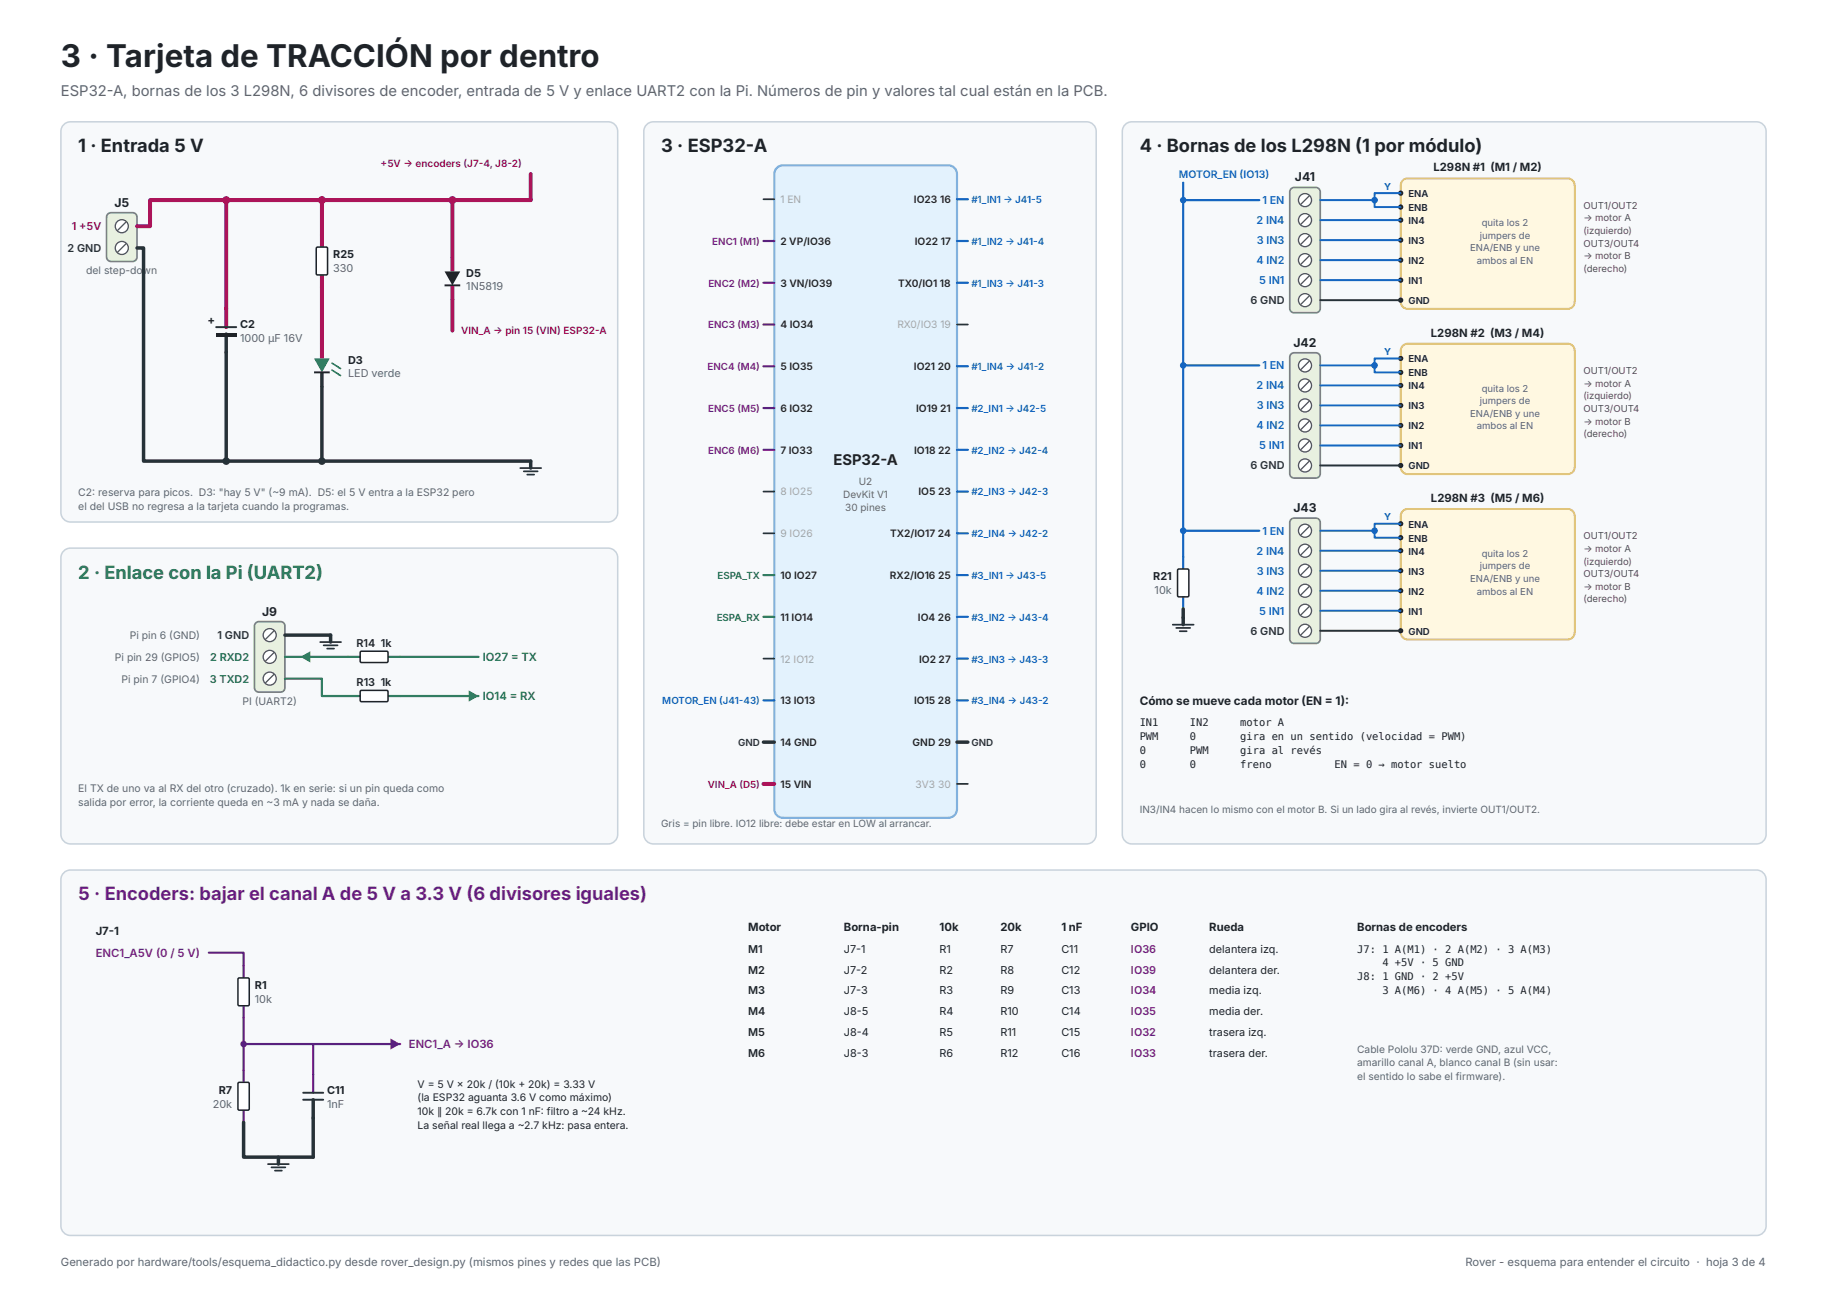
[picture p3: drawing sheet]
<svg xmlns="http://www.w3.org/2000/svg" width="420mm" height="297mm" viewBox="0 0 420 297" stroke-linecap="round" stroke-linejoin="round" font-family="sans-serif">
<path d="M14.6 28.6l1-.5 .6-.1h123.6a2.2 2.2 0 0 1 2.2 2.2v87.6a2.2 2.2 0 0 1-2.2 2.2h-123.6a2.2 2.2 0 0 1-2.2-2.2v-87.6l.1-.6z" fill="#f7f9fb" stroke="#c9d3dc" stroke-width=".35"/>
<path d="M24.8 49.2l.7-.3h5a1 1 0 0 1 1 1v9.2a1 1 0 0 1-1 1h-5a1 1 0 0 1-1-1v-9.2z" fill="#e8f0e0" stroke="#7e9f6a" stroke-width=".4"/>
<circle cx="28" cy="52" r="1.5" fill="#fff" stroke="#555" stroke-width=".3"/>
<path d="M27 53l2-2z" fill="#000" stroke="#555" stroke-width=".3"/>
<circle cx="28" cy="57" r="1.5" fill="#fff" stroke="#555" stroke-width=".3"/>
<path d="M29 56l-2 2z" fill="#000" stroke="#555" stroke-width=".3"/>
<path d="M122 46h-87.5v6h-3M52 71v4.2" fill="none" stroke="#ad1457" stroke-width=".9"/>
<path d="M31.5 57h1.5v49h89M52 76.8v4.2" fill="none" stroke="#263238" stroke-width=".8"/>
<path d="M49.7 75.2h4.6" fill="none" stroke="#263238" stroke-width=".45"/>
<path d="M49.7 76.5h4.6v.7h-4.6z" fill="#1f2328"/>
<path d="M52 46v25" fill="none" stroke="#ad1457" stroke-width=".9"/>
<path d="M52 81v25" fill="none" stroke="#263238" stroke-width=".8"/>
<circle cx="52" cy="46" r=".91" fill="#ad1457"/>
<circle cx="52" cy="106" r=".87" fill="#263238"/>
<path d="M74 54v2.8M74 63.2v2.8" fill="none" stroke="#ad1457" stroke-width=".9"/>
<path d="M72.7 56.9l.3-.1h2l.3 .1v6l-.1 .3h-2.2l-.3-.1z" fill="#fff" stroke="#1f2328" stroke-width=".35"/>
<path d="M74 46v8" fill="none" stroke="#ad1457" stroke-width=".9"/>
<circle cx="74" cy="46" r=".91" fill="#ad1457"/>
<path d="M74 79v3.4" fill="none" stroke="#ad1457" stroke-width=".9" stroke-linecap="butt"/>
<path d="M74 85.6v3.4" fill="none" stroke="#263238" stroke-width=".8" stroke-linecap="butt"/>
<path d="M72.2 82.4h3.6l-1.8 3.2z" fill="#2e7d32"/>
<path d="M72.2 85.6h3.6" fill="none" stroke="#1f2328" stroke-width=".45"/>
<path d="M76.2 83.4l2.2 1.4z" fill="#000" stroke="#2e7d32" stroke-width=".35"/>
<path d="M77.5 84l.9 .8h-.5z" fill="#2e7d32"/>
<path d="M76.2 85l2.2 1.4z" fill="#000" stroke="#2e7d32" stroke-width=".35"/>
<path d="M77.5 85.6l.9 .8h-.5z" fill="#2e7d32"/>
<path d="M74 66v13" fill="none" stroke="#ad1457" stroke-width=".9"/>
<path d="M74 89v17" fill="none" stroke="#263238" stroke-width=".8"/>
<circle cx="74" cy="106" r=".87" fill="#263238"/>
<path d="M104 59v3.4M104 65.6v3.4" fill="none" stroke="#ad1457" stroke-width=".9" stroke-linecap="butt"/>
<path d="M102.2 62.4h3.6l-1.8 3.2z" fill="#1f2328"/>
<path d="M102.2 65.6h3.6" fill="none" stroke="#1f2328" stroke-width=".45"/>
<path d="M104 46v13" fill="none" stroke="#ad1457" stroke-width=".9"/>
<circle cx="104" cy="46" r=".91" fill="#ad1457"/>
<path d="M122 40v6M104 69v7" fill="none" stroke="#ad1457" stroke-width=".9"/>
<path d="M122 106v1.6" fill="none" stroke="#263238" stroke-width=".8"/>
<path d="M119.6 107.6h4.8M120.4 108.3h3.2M121.2 109.1h1.6" fill="none" stroke="#263238" stroke-width=".4"/>
<path d="M14.6 126.6l1-.5 .6-.1h123.6a2.2 2.2 0 0 1 2.2 2.2v63.6a2.2 2.2 0 0 1-2.2 2.2h-123.6a2.2 2.2 0 0 1-2.2-2.2v-63.6l.1-.6z" fill="#f7f9fb" stroke="#c9d3dc" stroke-width=".35"/>
<path d="M58.8 143.2l.7-.3h5a1 1 0 0 1 1 1v14.2a1 1 0 0 1-1 1h-5a1 1 0 0 1-1-1v-14.2z" fill="#e8f0e0" stroke="#7e9f6a" stroke-width=".4"/>
<circle cx="62" cy="146" r="1.5" fill="#fff" stroke="#555" stroke-width=".3"/>
<path d="M61 147l2-2z" fill="#000" stroke="#555" stroke-width=".3"/>
<circle cx="62" cy="151" r="1.5" fill="#fff" stroke="#555" stroke-width=".3"/>
<path d="M63 150l-2 2z" fill="#000" stroke="#555" stroke-width=".3"/>
<circle cx="62" cy="156" r="1.5" fill="#fff" stroke="#555" stroke-width=".3"/>
<path d="M61 157l2-2z" fill="#000" stroke="#555" stroke-width=".3"/>
<path d="M65.5 146h10.5v1.6" fill="none" stroke="#263238" stroke-width=".8"/>
<path d="M73.6 147.6h4.8M74.4 148.4h3.2M75.2 149.1h1.6" fill="none" stroke="#263238" stroke-width=".4"/>
<path d="M80 151h2.8M89.2 151h2.8" fill="none" stroke="#2e7d32" stroke-width=".5"/>
<path d="M82.8 149.8l.3-.1h6l.1 .3v2.2l-.3 .1h-6l-.1-.3z" fill="#fff" stroke="#1f2328" stroke-width=".35"/>
<path d="M65.5 151h14.5M92 151h18" fill="none" stroke="#2e7d32" stroke-width=".5"/>
<path d="M69.1 151l2.2-1.3v2.6z" fill="#2e7d32"/>
<path d="M80 160h2.8M89.2 160h2.8" fill="none" stroke="#2e7d32" stroke-width=".5"/>
<path d="M82.8 158.8l.3-.1h6l.1 .3v2.2l-.3 .1h-6l-.1-.3z" fill="#fff" stroke="#1f2328" stroke-width=".35"/>
<path d="M65.5 156h8.5v4h6M92 160h18" fill="none" stroke="#2e7d32" stroke-width=".5"/>
<path d="M107.8 158.7l2.2 1.3-2.2 1.3z" fill="#2e7d32"/>
<path d="M148.6 28.6l1-.5 .6-.1h99.6a2.2 2.2 0 0 1 2.2 2.2v161.6a2.2 2.2 0 0 1-2.2 2.2h-99.6a2.2 2.2 0 0 1-2.2-2.2v-161.6l.1-.6z" fill="#f7f9fb" stroke="#c9d3dc" stroke-width=".35"/>
<path d="M178.6 38.6l.9-.5 .5-.1h38a2 2 0 0 1 2 2v146a2 2 0 0 1-2 2h-38a2 2 0 0 1-2-2v-146l.1-.5z" fill="#e3f2fd" stroke="#7fb1e3" stroke-width=".5"/>
<path d="M175.5 45.8h2.5M220 74.6h2.5M175.5 113h2.5M175.5 122.6h2.5M175.5 151.4h2.5M220 180.2h2.5" fill="none" stroke="#263238" stroke-width=".4"/>
<path d="M175.5 55.4h2.5M175.5 65h2.5M175.5 74.6h2.5M175.5 84.2h2.5M175.5 93.8h2.5M175.5 103.4h2.5" fill="none" stroke="#6a1b9a" stroke-width=".5"/>
<path d="M175.5 132.2h2.5M175.5 141.8h2.5" fill="none" stroke="#2e7d32" stroke-width=".5"/>
<g fill="none" stroke="#1565c0" stroke-width=".5">
<path d="M220 45.8h2.5M220 55.4h2.5M220 65h2.5M220 84.2h2.5M220 93.8h2.5M220 103.4h2.5M220 113h2.5M220 122.6h2.5M220 132.2h2.5M220 141.8h2.5M220 151.4h2.5M175.5 161h2.5"/>
<path d="M220 161h2.5"/>
</g>
<path d="M175.5 170.6h2.5M220 170.6h2.5" fill="none" stroke="#263238" stroke-width=".8"/>
<path d="M175.5 180.2h2.5" fill="none" stroke="#ad1457" stroke-width=".9"/>
<path d="M258.6 28.6l1-.5 .6-.1h143.6a2.2 2.2 0 0 1 2.2 2.2v161.6a2.2 2.2 0 0 1-2.2 2.2h-143.6a2.2 2.2 0 0 1-2.2-2.2v-161.6l.1-.6z" fill="#f7f9fb" stroke="#c9d3dc" stroke-width=".35"/>
<path d="M296.8 43.4l.7-.3h5a1 1 0 0 1 1 1v26.8a1 1 0 0 1-1 1h-5a1 1 0 0 1-1-1v-26.8z" fill="#e8f0e0" stroke="#7e9f6a" stroke-width=".4"/>
<circle cx="300" cy="46" r="1.5" fill="#fff" stroke="#555" stroke-width=".3"/>
<path d="M301 45l-2 2z" fill="#000" stroke="#555" stroke-width=".3"/>
<circle cx="300" cy="50.6" r="1.5" fill="#fff" stroke="#555" stroke-width=".3"/>
<path d="M301 49.6l-2 2z" fill="#000" stroke="#555" stroke-width=".3"/>
<circle cx="300" cy="55.2" r="1.5" fill="#fff" stroke="#555" stroke-width=".3"/>
<path d="M301 54.2l-2 2z" fill="#000" stroke="#555" stroke-width=".3"/>
<circle cx="300" cy="59.8" r="1.5" fill="#fff" stroke="#555" stroke-width=".3"/>
<path d="M301 58.8l-2 2z" fill="#000" stroke="#555" stroke-width=".3"/>
<circle cx="300" cy="64.4" r="1.5" fill="#fff" stroke="#555" stroke-width=".3"/>
<path d="M301 63.4l-2 2z" fill="#000" stroke="#555" stroke-width=".3"/>
<circle cx="300" cy="69" r="1.5" fill="#fff" stroke="#555" stroke-width=".3"/>
<path d="M301 68l-2 2z" fill="#000" stroke="#555" stroke-width=".3"/>
<path d="M272 46h17.5" fill="none" stroke="#1565c0" stroke-width=".5"/>
<circle cx="272" cy="46" r=".75" fill="#1565c0"/>
<path d="M322.5 41.5l1.1-.5h36.8a1.6 1.6 0 0 1 1.6 1.6v26.8a1.6 1.6 0 0 1-1.6 1.6h-36.8a1.6 1.6 0 0 1-1.6-1.6v-26.8z" fill="#fff8e1" stroke="#e0c36a" stroke-width=".45"/>
<circle cx="322" cy="44.4" r=".6" fill="#1f2328"/>
<path d="M322 44.4h-6v1.6" fill="none" stroke="#1565c0" stroke-width=".45"/>
<circle cx="322" cy="47.6" r=".6" fill="#1f2328"/>
<path d="M316 46v1.6h6" fill="none" stroke="#1565c0" stroke-width=".45"/>
<circle cx="322" cy="50.6" r=".6" fill="#1f2328"/>
<path d="M303.5 50.6h18.5" fill="none" stroke="#1565c0" stroke-width=".45"/>
<circle cx="322" cy="55.2" r=".6" fill="#1f2328"/>
<path d="M303.5 55.2h18.5" fill="none" stroke="#1565c0" stroke-width=".45"/>
<circle cx="322" cy="59.8" r=".6" fill="#1f2328"/>
<path d="M303.5 59.8h18.5" fill="none" stroke="#1565c0" stroke-width=".45"/>
<circle cx="322" cy="64.4" r=".6" fill="#1f2328"/>
<path d="M303.5 64.4h18.5" fill="none" stroke="#1565c0" stroke-width=".45"/>
<circle cx="322" cy="69" r=".6" fill="#1f2328"/>
<path d="M303.5 69h18.5" fill="none" stroke="#263238" stroke-width=".45"/>
<path d="M303.5 46h12.5" fill="none" stroke="#1565c0" stroke-width=".45"/>
<circle cx="316" cy="46" r=".75" fill="#1565c0"/>
<path d="M296.8 81.4l.7-.3h5a1 1 0 0 1 1 1v26.8a1 1 0 0 1-1 1h-5a1 1 0 0 1-1-1v-26.8z" fill="#e8f0e0" stroke="#7e9f6a" stroke-width=".4"/>
<circle cx="300" cy="84" r="1.5" fill="#fff" stroke="#555" stroke-width=".3"/>
<path d="M301 83l-2 2z" fill="#000" stroke="#555" stroke-width=".3"/>
<circle cx="300" cy="88.6" r="1.5" fill="#fff" stroke="#555" stroke-width=".3"/>
<path d="M301 87.6l-2 2z" fill="#000" stroke="#555" stroke-width=".3"/>
<circle cx="300" cy="93.2" r="1.5" fill="#fff" stroke="#555" stroke-width=".3"/>
<path d="M301 92.2l-2 2z" fill="#000" stroke="#555" stroke-width=".3"/>
<circle cx="300" cy="97.8" r="1.5" fill="#fff" stroke="#555" stroke-width=".3"/>
<path d="M299 98.8l2-2z" fill="#000" stroke="#555" stroke-width=".3"/>
<circle cx="300" cy="102.4" r="1.5" fill="#fff" stroke="#555" stroke-width=".3"/>
<path d="M301 101.4l-2 2z" fill="#000" stroke="#555" stroke-width=".3"/>
<circle cx="300" cy="107" r="1.5" fill="#fff" stroke="#555" stroke-width=".3"/>
<path d="M301 106l-2 2z" fill="#000" stroke="#555" stroke-width=".3"/>
<path d="M272 84h17.5" fill="none" stroke="#1565c0" stroke-width=".5"/>
<circle cx="272" cy="84" r=".75" fill="#1565c0"/>
<path d="M322.5 79.5l1.1-.5h36.8a1.6 1.6 0 0 1 1.6 1.6v26.8a1.6 1.6 0 0 1-1.6 1.6h-36.8a1.6 1.6 0 0 1-1.6-1.6v-26.8z" fill="#fff8e1" stroke="#e0c36a" stroke-width=".45"/>
<circle cx="322" cy="82.4" r=".6" fill="#1f2328"/>
<path d="M322 82.4h-6v1.6" fill="none" stroke="#1565c0" stroke-width=".45"/>
<circle cx="322" cy="85.6" r=".6" fill="#1f2328"/>
<path d="M316 84v1.6h6" fill="none" stroke="#1565c0" stroke-width=".45"/>
<circle cx="322" cy="88.6" r=".6" fill="#1f2328"/>
<path d="M303.5 88.6h18.5" fill="none" stroke="#1565c0" stroke-width=".45"/>
<circle cx="322" cy="93.2" r=".6" fill="#1f2328"/>
<path d="M303.5 93.2h18.5" fill="none" stroke="#1565c0" stroke-width=".45"/>
<circle cx="322" cy="97.8" r=".6" fill="#1f2328"/>
<path d="M303.5 97.8h18.5" fill="none" stroke="#1565c0" stroke-width=".45"/>
<circle cx="322" cy="102.4" r=".6" fill="#1f2328"/>
<path d="M303.5 102.4h18.5" fill="none" stroke="#1565c0" stroke-width=".45"/>
<circle cx="322" cy="107" r=".6" fill="#1f2328"/>
<path d="M303.5 107h18.5" fill="none" stroke="#263238" stroke-width=".45"/>
<path d="M303.5 84h12.5" fill="none" stroke="#1565c0" stroke-width=".45"/>
<circle cx="316" cy="84" r=".75" fill="#1565c0"/>
<path d="M296.8 119.4l.7-.3h5a1 1 0 0 1 1 1v26.8a1 1 0 0 1-1 1h-5a1 1 0 0 1-1-1v-26.8z" fill="#e8f0e0" stroke="#7e9f6a" stroke-width=".4"/>
<circle cx="300" cy="122" r="1.5" fill="#fff" stroke="#555" stroke-width=".3"/>
<path d="M301 121l-2 2z" fill="#000" stroke="#555" stroke-width=".3"/>
<circle cx="300" cy="126.6" r="1.5" fill="#fff" stroke="#555" stroke-width=".3"/>
<path d="M301 125.6l-2 2z" fill="#000" stroke="#555" stroke-width=".3"/>
<circle cx="300" cy="131.2" r="1.5" fill="#fff" stroke="#555" stroke-width=".3"/>
<path d="M301 130.2l-2 2z" fill="#000" stroke="#555" stroke-width=".3"/>
<circle cx="300" cy="135.8" r="1.5" fill="#fff" stroke="#555" stroke-width=".3"/>
<path d="M301 134.8l-2 2z" fill="#000" stroke="#555" stroke-width=".3"/>
<circle cx="300" cy="140.4" r="1.5" fill="#fff" stroke="#555" stroke-width=".3"/>
<path d="M301 139.4l-2 2z" fill="#000" stroke="#555" stroke-width=".3"/>
<circle cx="300" cy="145" r="1.5" fill="#fff" stroke="#555" stroke-width=".3"/>
<path d="M301 144l-2 2z" fill="#000" stroke="#555" stroke-width=".3"/>
<path d="M272 122h17.5" fill="none" stroke="#1565c0" stroke-width=".5"/>
<circle cx="272" cy="122" r=".75" fill="#1565c0"/>
<path d="M322.5 117.5l1.1-.5h36.8a1.6 1.6 0 0 1 1.6 1.6v26.8a1.6 1.6 0 0 1-1.6 1.6h-36.8a1.6 1.6 0 0 1-1.6-1.6v-26.8z" fill="#fff8e1" stroke="#e0c36a" stroke-width=".45"/>
<circle cx="322" cy="120.4" r=".6" fill="#1f2328"/>
<path d="M322 120.4h-6v1.6" fill="none" stroke="#1565c0" stroke-width=".45"/>
<circle cx="322" cy="123.6" r=".6" fill="#1f2328"/>
<path d="M316 122v1.6h6" fill="none" stroke="#1565c0" stroke-width=".45"/>
<circle cx="322" cy="126.6" r=".6" fill="#1f2328"/>
<path d="M303.5 126.6h18.5" fill="none" stroke="#1565c0" stroke-width=".45"/>
<circle cx="322" cy="131.2" r=".6" fill="#1f2328"/>
<path d="M303.5 131.2h18.5" fill="none" stroke="#1565c0" stroke-width=".45"/>
<circle cx="322" cy="135.8" r=".6" fill="#1f2328"/>
<path d="M303.5 135.8h18.5" fill="none" stroke="#1565c0" stroke-width=".45"/>
<circle cx="322" cy="140.4" r=".6" fill="#1f2328"/>
<path d="M303.5 140.4h18.5" fill="none" stroke="#1565c0" stroke-width=".45"/>
<circle cx="322" cy="145" r=".6" fill="#1f2328"/>
<path d="M303.5 145h18.5" fill="none" stroke="#263238" stroke-width=".45"/>
<path d="M303.5 122h12.5" fill="none" stroke="#1565c0" stroke-width=".45"/>
<circle cx="316" cy="122" r=".75" fill="#1565c0"/>
<path d="M272 42v88.8M272 137.2v2.8" fill="none" stroke="#1565c0" stroke-width=".5"/>
<path d="M270.8 130.8h2.2l.3 .1v6l-.1 .3h-2.2l-.3-.1v-6z" fill="#fff" stroke="#1f2328" stroke-width=".35"/>
<path d="M272 140v3.6" fill="none" stroke="#263238" stroke-width=".8"/>
<path d="M269.6 143.6h4.8M270.4 144.3h3.2M271.2 145.1h1.6" fill="none" stroke="#263238" stroke-width=".4"/>
<path d="M14.6 200.6l1-.5 .6-.1h387.6a2.2 2.2 0 0 1 2.2 2.2v79.6a2.2 2.2 0 0 1-2.2 2.2h-387.6a2.2 2.2 0 0 1-2.2-2.2v-79.6l.1-.6z" fill="#f7f9fb" stroke="#c9d3dc" stroke-width=".35"/>
<path d="M48 219h8v5.8M56 231.2v2.8" fill="none" stroke="#6a1b9a" stroke-width=".5"/>
<path d="M54.7 224.9l.3-.1h2l.3 .1v6l-.1 .3h-2.2l-.3-.1z" fill="#fff" stroke="#1f2328" stroke-width=".35"/>
<path d="M56 234v6" fill="none" stroke="#6a1b9a" stroke-width=".5"/>
<circle cx="56" cy="240" r=".75" fill="#6a1b9a"/>
<path d="M56 246v2.8M56 255.2v2.8" fill="none" stroke="#6a1b9a" stroke-width=".5"/>
<path d="M54.7 248.9l.3-.1h2l.3 .1v6l-.1 .3h-2.2l-.3-.1z" fill="#fff" stroke="#1f2328" stroke-width=".35"/>
<path d="M56 246v-6h16v11.2M72 240h20" fill="none" stroke="#6a1b9a" stroke-width=".5"/>
<path d="M72 252.8v13.2h-16v-8M64 266v1.6" fill="none" stroke="#263238" stroke-width=".8"/>
<path d="M69.7 251.2h4.6M69.7 252.8h4.6" fill="none" stroke="#263238" stroke-width=".45"/>
<path d="M61.6 267.6h4.8M62.4 268.3h3.2M63.2 269.1h1.6" fill="none" stroke="#263238" stroke-width=".4"/>
<path d="M89.8 238.7l2.2 1.3-2.2 1.3z" fill="#6a1b9a"/>
<text font-size="7.2" fill="#1f2328" x="14" y="15.5">3 · Tarjeta de TRACCIÓN por dentro</text>
<g font-size="4.2" fill="#1f2328">
<text x="18" y="35">1 · Entrada 5 V</text>
<text x="152" y="35">3 · ESP32-A</text>
<text x="262" y="35">4 · Bornas de los L298N (1 por módulo)</text>
</g>
<text font-size="4.2" fill="#2e7d32" x="18" y="133">2 · Enlace con la Pi (UART2)</text>
<text font-size="4.2" fill="#6a1b9a" x="18" y="207">5 · Encoders: bajar el canal A de 5 V a 3.3 V (6 divisores iguales)</text>
<text font-size="3.4" fill="#5b6573" x="14" y="22">ESP32-A, bornas de los 3 L298N, 6 divisores de encoder, entrada de 5 V y enlace UART2 con la Pi. Números de pin y valores tal cual están en la PCB.</text>
<text font-size="3.4" fill="#1f2328" x="191.6" y="107">ESP32-A</text>
<g font-size="2.8" fill="#1f2328">
<text x="297.7" y="41.7">J41</text>
<text x="26.3" y="47.5">J5</text>
<text x="297.4" y="79.7">J42</text>
<text x="297.3" y="117.7">J43</text>
<text x="60.3" y="141.5">J9</text>
</g>
<text font-size="2.7" fill="#1f2328" x="262" y="162">Cómo se mueve cada motor (EN = 1):</text>
<g font-size="2.6" fill="#1f2328">
<text x="329.5" y="39.4">L298N #1 (M1 / M2)</text>
<text x="47.7" y="74.4">+</text>
<text x="328.9" y="77.4">L298N #2 (M3 / M4)</text>
<text x="329" y="115.4">L298N #3 (M5 / M6)</text>
<text x="22" y="215">J7-1</text>
<text x="172" y="214">Motor</text>
<text x="194" y="214">Borna-pin</text>
<text x="216" y="214">10k</text>
<text x="230" y="214">20k</text>
<text x="244" y="214">1 nF</text>
<text x="260" y="214">GPIO</text>
<text x="278" y="214">Rueda</text>
<text x="312" y="214">Bornas de encoders</text>
</g>
<g font-size="2.6" fill="#2e7d32">
<text x="111" y="151.9">IO27 = TX</text>
<text x="111" y="160.9">IO14 = RX</text>
</g>
<g font-size="2.6" fill="#6a1b9a">
<text x="22" y="219.9">ENC1_A5V (0 / 5 V)</text>
<text x="94" y="240.9">ENC1_A → IO36</text>
</g>
<g font-size="2.6" fill="#5b6573">
<text x="14" y="291">Generado por hardware/tools/esquema_didactico.py desde rover_design.py (mismos pines y redes que las PCB)</text>
<text x="336.9" y="291">Rover - esquema para entender el circuito · hoja 3 de 4</text>
</g>
<g font-size="2.5" fill="#1565c0">
<text x="290.2" y="46.9">1 EN</text>
<text x="288.9" y="51.5">2 IN4</text>
<text x="288.9" y="56.1">3 IN3</text>
<text x="288.9" y="60.7">4 IN2</text>
<text x="289.5" y="65.3">5 IN1</text>
<text x="288.9" y="89.5">2 IN4</text>
<text x="290.2" y="84.9">1 EN</text>
<text x="288.9" y="94.1">3 IN3</text>
<text x="288.9" y="98.7">4 IN2</text>
<text x="289.5" y="103.3">5 IN1</text>
<text x="290.2" y="122.9">1 EN</text>
<text x="288.9" y="127.5">2 IN4</text>
<text x="288.9" y="136.7">4 IN2</text>
<text x="288.9" y="132.1">3 IN3</text>
<text x="289.5" y="141.3">5 IN1</text>
</g>
<text font-size="2.5" fill="#ad1457" x="16.5" y="52.9">1 +5V</text>
<g font-size="2.5" fill="#263238">
<text x="15.5" y="57.9">2 GND</text>
<text x="287.5" y="69.9">6 GND</text>
<text x="287.5" y="107.9">6 GND</text>
<text x="50" y="146.9">1 GND</text>
<text x="287.5" y="145.9">6 GND</text>
</g>
<g font-size="2.5" fill="#1f2328">
<text x="76.6" y="59.4">R25</text>
<text x="107.2" y="63.6">D5</text>
<text x="55.2" y="75.4">C2</text>
<text x="80" y="83.6">D3</text>
<text x="265.1" y="133.4">R21</text>
<text x="82" y="148.7">R14 1k</text>
<text x="82" y="157.7">R13 1k</text>
<text x="172" y="219">M1</text>
<text x="194" y="219">J7-1</text>
<text x="216" y="219">R1</text>
<text x="230" y="219">R7</text>
<text x="244" y="219">C11</text>
<text x="278" y="219">delantera izq.</text>
<text x="58.6" y="227.4">R1</text>
<text x="172" y="223.8">M2</text>
<text x="194" y="223.8">J7-2</text>
<text x="216" y="223.8">R2</text>
<text x="230" y="223.8">R8</text>
<text x="244" y="223.8">C12</text>
<text x="278" y="223.8">delantera der.</text>
<text x="172" y="228.6">M3</text>
<text x="172" y="233.4">M4</text>
<text x="194" y="228.6">J7-3</text>
<text x="194" y="233.4">J8-5</text>
<text x="216" y="228.6">R3</text>
<text x="216" y="233.4">R4</text>
<text x="230" y="228.6">R9</text>
<text x="230" y="233.4">R10</text>
<text x="244" y="233.4">C14</text>
<text x="244" y="228.6">C13</text>
<text x="278" y="228.6">media izq.</text>
<text x="278" y="233.4">media der.</text>
<text x="172" y="238.2">M5</text>
<text x="194" y="238.2">J8-4</text>
<text x="216" y="238.2">R5</text>
<text x="230" y="238.2">R11</text>
<text x="244" y="238.2">C15</text>
<text x="278" y="238.2">trasera izq.</text>
<text x="172" y="243">M6</text>
<text x="194" y="243">J8-3</text>
<text x="216" y="243">R6</text>
<text x="230" y="243">R12</text>
<text x="244" y="243">C16</text>
<text x="278" y="243">trasera der.</text>
<text x="50.3" y="251.4">R7</text>
<text x="75.2" y="251.4">C11</text>
</g>
<g font-size="2.5" fill="#5b6573">
<text x="76.6" y="62.6">330</text>
<text x="107.2" y="66.6">1N5819</text>
<text x="55.2" y="78.6">1000 µF 16V</text>
<text x="80" y="86.6">LED verde</text>
<text x="265.4" y="136.6">10k</text>
<text x="58.6" y="230.6">10k</text>
<text x="48.9" y="254.6">20k</text>
<text x="75.2" y="254.6">1nF</text>
</g>
<g font-size="2.5" fill="#2e7d32">
<text x="48.3" y="151.9">2 RXD2</text>
<text x="48.3" y="156.9">3 TXD2</text>
</g>
<g font-size="2.5" fill="#6a1b9a">
<text x="260" y="219">IO36</text>
<text x="260" y="223.8">IO39</text>
<text x="260" y="228.6">IO34</text>
<text x="260" y="233.4">IO35</text>
<text x="260" y="238.2">IO32</text>
<text x="260" y="243">IO33</text>
</g>
<text font-size="2.4" fill="#1565c0" x="271" y="40.8">MOTOR_EN (IO13)</text>
<g font-size="2.4" fill="#5b6573">
<text x="19.8" y="63.1">del step-down</text>
<text x="18" y="114">C2: reserva para picos. D3: &quot;hay 5 V&quot; (~9 mA). D5: el 5 V entra a la ESP32 pero</text>
<text x="18" y="117.2">el del USB no regresa a la tarjeta cuando la programas.</text>
<text x="29.8" y="146.9">Pi pin 6 (GND)</text>
<text x="26.4" y="151.9">Pi pin 29 (GPIO5)</text>
<text x="27.9" y="156.9">Pi pin 7 (GPIO4)</text>
<text x="55.7" y="162.1">PI (UART2)</text>
<text x="18" y="182">El TX de uno va al RX del otro (cruzado). 1k en serie: si un pin queda como</text>
<text x="18" y="185.2">salida por error, la corriente queda en ~3 mA y nada se daña.</text>
</g>
<g font-size="2.4" fill="#1f2328">
<text x="262" y="167">IN1</text>
<text x="273.6" y="167">IN2</text>
<text x="285.1" y="167">motor A</text>
<text x="262" y="170.2">PWM</text>
<text x="262" y="173.3">0</text>
<text x="273.6" y="170.2">0</text>
<text x="273.6" y="173.3">PWM</text>
<text x="285.1" y="170.2">gira en un sentido (velocidad = PWM)</text>
<text x="285.1" y="173.3">gira al revés</text>
<text x="262" y="176.5">0</text>
<text x="273.6" y="176.5">0</text>
<text x="285.1" y="176.5">freno</text>
<text x="306.8" y="176.5">EN = 0 → motor suelto</text>
<text x="312" y="219">J7: 1 A(M1) · 2 A(M2) · 3 A(M3)</text>
<text x="312" y="225.3">J8: 1 GND · 2 +5V</text>
<text x="317.8" y="222.2">4 +5V · 5 GND</text>
<text x="317.8" y="228.5">3 A(M6) · 4 A(M5) · 5 A(M4)</text>
<text x="96" y="250">V = 5 V × 20k / (10k + 20k) = 3.33 V</text>
<text x="96" y="253.2">(la ESP32 aguanta 3.6 V como máximo)</text>
<text x="96" y="256.3">10k ∥ 20k = 6.7k con 1 nF: filtro a ~24 kHz.</text>
<text x="96" y="259.5">La señal real llega a ~2.7 kHz: pasa entera.</text>
</g>
<g font-size="2.3" fill="#ad1457">
<text x="87.5" y="38.3">+5V → encoders (J7-4, J8-2)</text>
<text x="106" y="76.8">VIN_A → pin 15 (VIN) ESP32-A</text>
</g>
<g font-size="2.3" fill="#9aa5b1">
<text x="179.4" y="46.7">1 EN</text>
<text x="206.3" y="75.5">RX0/IO3 19</text>
<text x="179.4" y="113.9">8 IO25</text>
<text x="179.4" y="123.5">9 IO26</text>
<text x="179.4" y="152.3">12 IO12</text>
<text x="210.5" y="181.1">3V3 30</text>
</g>
<g font-size="2.3" fill="#1f2328">
<text x="210.1" y="46.7">IO23 16</text>
<text x="179.4" y="56.3">2 VP/IO36</text>
<text x="210.3" y="56.3">IO22 17</text>
<text x="179.4" y="65.9">3 VN/IO39</text>
<text x="206.5" y="65.9">TX0/IO1 18</text>
<text x="179.4" y="75.5">4 IO34</text>
<text x="179.4" y="85.1">5 IO35</text>
<text x="210.1" y="85.1">IO21 20</text>
<text x="179.4" y="94.7">6 IO32</text>
<text x="210.6" y="94.7">IO19 21</text>
<text x="179.4" y="104.3">7 IO33</text>
<text x="210.1" y="104.3">IO18 22</text>
<text x="211.1" y="113.9">IO5 23</text>
<text x="204.6" y="123.5">TX2/IO17 24</text>
<text x="179.4" y="133.1">10 IO27</text>
<text x="204.5" y="133.1">RX2/IO16 25</text>
<text x="179.4" y="142.7">11 IO14</text>
<text x="211" y="142.7">IO4 26</text>
<text x="211.3" y="152.3">IO2 27</text>
<text x="179.4" y="161.9">13 IO13</text>
<text x="210.1" y="161.9">IO15 28</text>
<text x="179.4" y="171.5">14 GND</text>
<text x="209.8" y="171.5">GND 29</text>
<text x="179.4" y="181.1">15 VIN</text>
</g>
<g font-size="2.3" fill="#5b6573">
<text x="197.4" y="111.5">U2</text>
<text x="193.8" y="114.5">DevKit V1</text>
<text x="194.3" y="117.6">30 pines</text>
<text x="152" y="190">Gris = pin libre. IO12 libre: debe estar en LOW al arrancar.</text>
<text x="262" y="187">IN3/IN4 hacen lo mismo con el motor B. Si un lado gira al revés, invierte OUT1/OUT2.</text>
<text x="312" y="242">Cable Pololu 37D: verde GND, azul VCC,</text>
<text x="312" y="245.1">amarillo canal A, blanco canal B (sin usar:</text>
<text x="312" y="248.2">el sentido lo sabe el firmware).</text>
</g>
<g font-size="2.2" fill="#1565c0">
<text x="223.3" y="46.7">#1_IN1 → J41-5</text>
<text x="318.2" y="43.6">Y</text>
<text x="223.3" y="56.3">#1_IN2 → J41-4</text>
<text x="223.3" y="65.9">#1_IN3 → J41-3</text>
<text x="318.2" y="81.6">Y</text>
<text x="223.3" y="85.1">#1_IN4 → J41-2</text>
<text x="223.3" y="94.7">#2_IN1 → J42-5</text>
<text x="223.3" y="104.3">#2_IN2 → J42-4</text>
<text x="223.3" y="113.9">#2_IN3 → J42-3</text>
<text x="318.2" y="119.6">Y</text>
<text x="223.3" y="123.5">#2_IN4 → J42-2</text>
<text x="223.3" y="133.1">#3_IN1 → J43-5</text>
<text x="223.3" y="142.7">#3_IN2 → J43-4</text>
<text x="223.3" y="152.3">#3_IN3 → J43-3</text>
<text x="152.3" y="161.9">MOTOR_EN (J41-43)</text>
<text x="223.3" y="161.9">#3_IN4 → J43-2</text>
</g>
<g font-size="2.2" fill="#1f2328">
<text x="323.8" y="45.3">ENA</text>
<text x="323.8" y="48.5">ENB</text>
<text x="323.8" y="51.5">IN4</text>
<text x="323.8" y="56.1">IN3</text>
<text x="323.8" y="60.7">IN2</text>
<text x="323.8" y="65.3">IN1</text>
<text x="323.8" y="69.9">GND</text>
<text x="323.8" y="83.3">ENA</text>
<text x="323.8" y="86.5">ENB</text>
<text x="323.8" y="89.5">IN4</text>
<text x="323.8" y="94.1">IN3</text>
<text x="323.8" y="98.7">IN2</text>
<text x="323.8" y="103.3">IN1</text>
<text x="323.8" y="107.9">GND</text>
<text x="323.8" y="121.3">ENA</text>
<text x="323.8" y="124.5">ENB</text>
<text x="323.8" y="127.5">IN4</text>
<text x="323.8" y="132.1">IN3</text>
<text x="323.8" y="136.7">IN2</text>
<text x="323.8" y="141.3">IN1</text>
<text x="323.8" y="145.9">GND</text>
</g>
<g font-size="2.2" fill="#5b6573">
<text x="340.6" y="52">quita los 2</text>
<text x="337.9" y="57.8">ENA/ENB y une</text>
<text x="340.2" y="54.9">jumpers de</text>
<text x="339.5" y="60.7">ambos al EN</text>
<text x="337.9" y="95.8">ENA/ENB y une</text>
<text x="340.2" y="92.9">jumpers de</text>
<text x="340.6" y="90">quita los 2</text>
<text x="339.5" y="98.7">ambos al EN</text>
<text x="340.2" y="130.9">jumpers de</text>
<text x="340.6" y="128">quita los 2</text>
<text x="337.9" y="133.8">ENA/ENB y une</text>
<text x="339.5" y="136.7">ambos al EN</text>
</g>
<g font-size="2.2" fill="#6d4c41">
<text x="364" y="48">OUT1/OUT2</text>
<text x="364" y="50.9">→ motor A</text>
<text x="364" y="53.8">(izquierdo)</text>
<text x="364" y="56.7">OUT3/OUT4</text>
<text x="364" y="59.6">→ motor B</text>
<text x="364" y="62.5">(derecho)</text>
<text x="364" y="86">OUT1/OUT2</text>
<text x="364" y="88.9">→ motor A</text>
<text x="364" y="91.8">(izquierdo)</text>
<text x="364" y="94.7">OUT3/OUT4</text>
<text x="364" y="97.6">→ motor B</text>
<text x="364" y="100.5">(derecho)</text>
<text x="364" y="124">OUT1/OUT2</text>
<text x="364" y="126.9">→ motor A</text>
<text x="364" y="129.8">(izquierdo)</text>
<text x="364" y="132.7">OUT3/OUT4</text>
<text x="364" y="135.6">→ motor B</text>
<text x="364" y="138.5">(derecho)</text>
</g>
<g font-size="2.2" fill="#6a1b9a">
<text x="163.8" y="56.3">ENC1 (M1)</text>
<text x="162.9" y="65.9">ENC2 (M2)</text>
<text x="162.8" y="75.5">ENC3 (M3)</text>
<text x="162.7" y="85.1">ENC4 (M4)</text>
<text x="162.8" y="94.7">ENC5 (M5)</text>
<text x="162.8" y="104.3">ENC6 (M6)</text>
</g>
<g font-size="2.2" fill="#2e7d32">
<text x="164.9" y="133.1">ESPA_TX</text>
<text x="164.8" y="142.7">ESPA_RX</text>
</g>
<g font-size="2.2" fill="#263238">
<text x="169.7" y="171.5">GND</text>
<text x="223.3" y="171.5">GND</text>
</g>
<text font-size="2.2" fill="#ad1457" x="162.7" y="181.1">VIN_A (D5)</text>
</svg>
